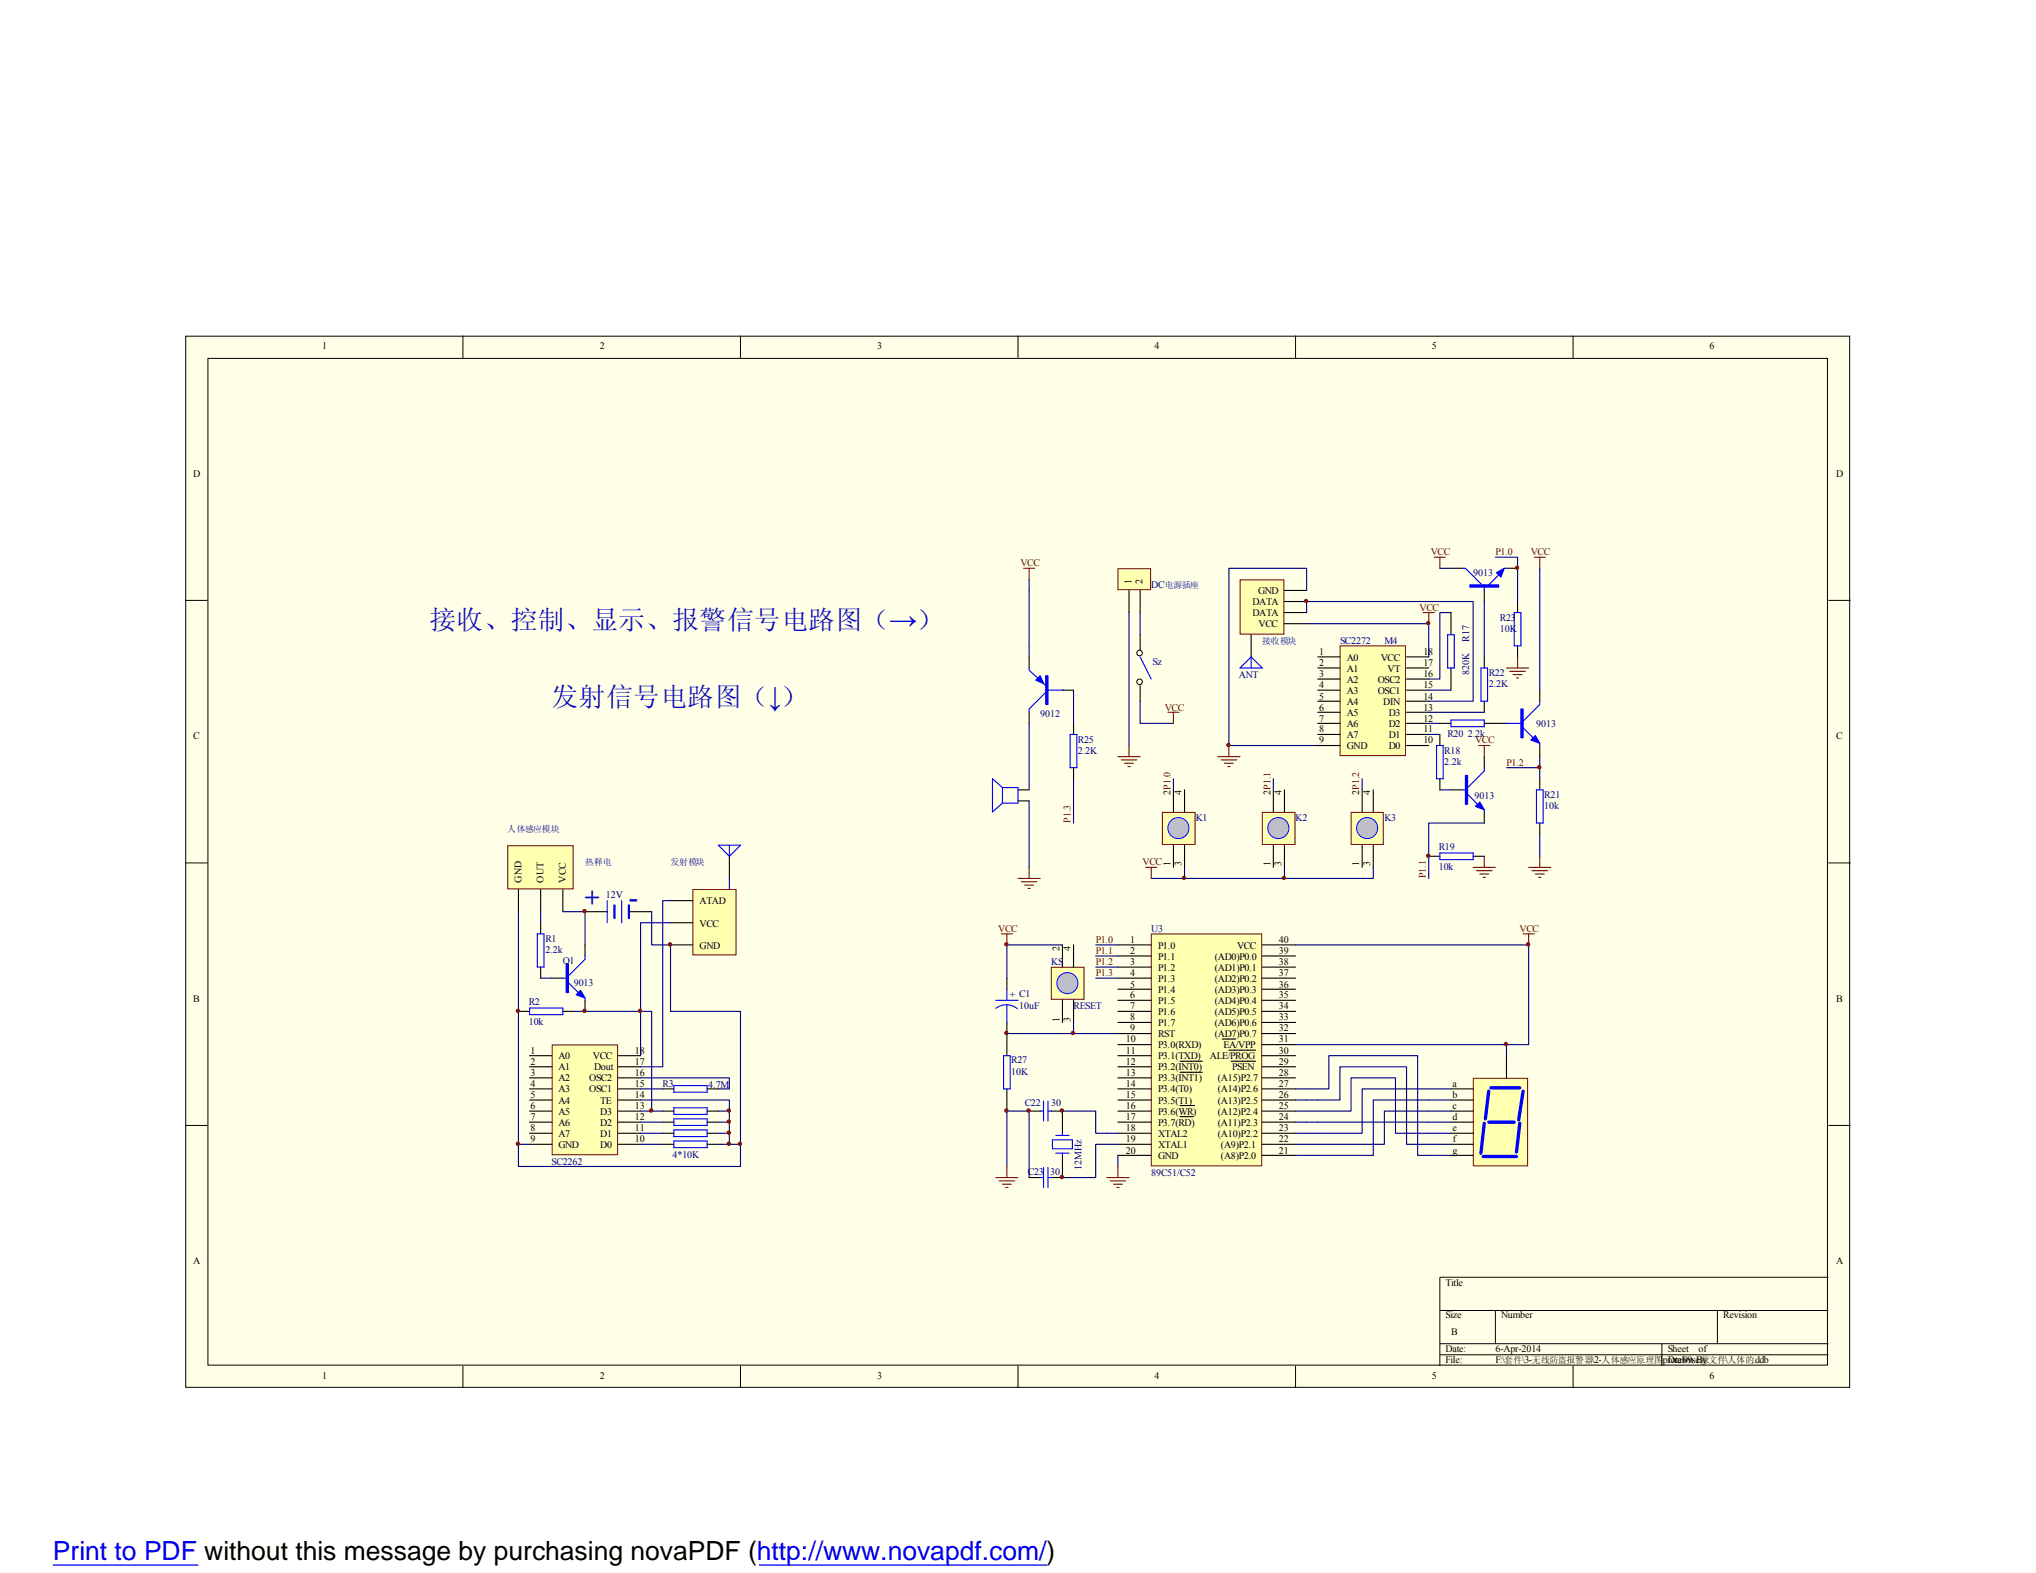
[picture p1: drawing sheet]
<svg xmlns="http://www.w3.org/2000/svg" width="279mm" height="216mm" viewBox="0 0 279 216" stroke-linecap="round" stroke-linejoin="round" font-family="sans-serif">
<path d="M25.5 46.1h228.3v144.3h-228.3z" fill="#ffffe8"/>
<g fill="none" stroke="#000" stroke-width=".14">
<path d="M25.5 46.1h228.3v144.3h-228.3zM28.5 49.2h222.3v138.2h-222.3zM63.5 46.1v3M101.6 46.1v3M139.7 46.1v3M177.8 46.1v3M215.9 46.1v3M25.4 82.4h3.1M250.9 82.4h3.1M25.4 118.4h3.1M250.9 118.4h3.1M25.4 154.5h3.1"/>
<path d="M250.9 154.5h3.1M197.6 179.9h53.3M205.2 179.9v4.5M235.7 179.9v4.5M250.9 175.3h-53.3v12.2M63.5 187.5v3M101.6 187.5v3M139.7 187.5v3M177.8 187.5v3M197.6 184.4h53.3M197.6 185.9h53.3M215.9 187.5v3"/>
<path d="M228.1 184.4v3.1"/>
</g>
<path d="M158.1 128.3h15v31.7h-15z" fill="#ffffb0"/>
<path d="M158 128.2h15.1v31.8h-15.1z" fill="none" stroke="#800000" stroke-width=".14"/>
<g fill="none" stroke="#000" stroke-width=".15">
<path d="M138.2 134.3v1.5M153.4 129.7h4.6M153.4 131.2h4.6M153.4 132.7h4.6M153.4 134.3h4.6M153.4 135.8h4.6M153.4 137.3h4.6M153.4 138.8h4.6M173.2 129.7h4.6M173.2 131.2h4.6M173.2 132.7h4.6M173.2 134.3h4.6"/>
<path d="M173.2 135.8h4.6M173.2 137.3h4.6M173.2 138.8h4.6M138.2 140.3v4.6M138.2 149.5v3M141.2 152.5h1.5M144.3 152.5h1.5v3M145.8 158.6v3h-1.5M153.4 140.3h4.6M153.4 141.9h4.6M153.4 143.4h4.6M153.4 144.9h4.6"/>
<path d="M153.4 146.4h4.6M153.4 147.9h4.6M153.4 149.5h4.6M153.4 151h4.6M153.4 152.5h4.6M153.4 154h4.6M153.4 155.5h4.6M153.4 157.1h4.6M153.4 158.6h4.6M161.9 145.7h3.1M161.9 147.2h3.1M161.9 151.7h2"/>
<path d="M161.9 153.3h1.9M167.7 142.6h1.9M168.6 144.1h3.7M169 145.7h3.3M173.2 140.3h4.6M173.2 141.9h4.6M173.2 143.4h4.6M173.2 144.9h4.6M173.2 146.4h4.6M173.2 147.9h4.6M173.2 149.5h4.6M173.2 151h4.6"/>
<path d="M173.2 152.5h4.6M173.2 154h4.6M173.2 155.5h4.6M173.2 157.1h4.6M173.2 158.6h4.6M141.2 161.6h1.5"/>
</g>
<g fill="none" stroke="#00f" stroke-width=".15">
<path d="M136.7 137.3h3M138.2 137.9a2.37 2.37 0 0 1 1.4 .6M138.2 137.9h-.1a2.36 2.36 0 0 0-1.4 .5M138.2 135.8v1.5M138.2 137.9v2.4M137.7 144.9h.9v4.6h-.9zM142.7 152.5h.5M143.2 151.1v2.8M143.8 152.5h.5M143.8 151.1v2.8M144.4 156.5h2.8v1.2h-2.8zM144.9 158.3h1.8"/>
<path d="M144.9 155.8h1.8M145.8 155.5v.3M145.8 158.3v.3M142.7 161.6h.5M143.2 160.3v2.7M143.8 160.3v2.7M143.8 161.6h.5"/>
</g>
<path d="M141.2 152.5v9.1M145.8 152.5h4.6v3h3M153.4 157.1h-3v4.5h-4.6" fill="none" stroke="#000080" stroke-width=".15"/>
<path d="M144.4 132.8h4.4v4.4h-4.4z" fill="#ffffb0"/>
<path d="M144.3 132.8h4.5v4.4h-4.5z" fill="none" stroke="#800000" stroke-width=".14"/>
<circle cx="146.5" cy="134.9" r="1.45" fill="#c0c0c0" stroke="#00f" stroke-width=".14"/>
<path d="M145.8 129.7v3M145.8 137.3v3M147.3 129.7v3M147.3 137.3v3" fill="none" stroke="#000" stroke-width=".15"/>
<path d="M202.3 148.1h7.3v11.9h-7.3z" fill="#ffffb0"/>
<path d="M202.2 148h7.4v12h-7.4z" fill="none" stroke="#800000" stroke-width=".14"/>
<path d="M203.5 158.7h4.6M203.7 154.2l-.5 4.1M204.3 149.8l-.5 3.8M204.3 154h3.5M204.6 149.3h4M208.6 154.2l-.5 3.9M209 149.8l-.6 3.9" fill="none" stroke="#00f" stroke-width=".46"/>
<path d="M147.3 99.3v1.5M147.3 105.4v1.5M199.1 149.5h3.1M199.1 151h3.1M199.1 152.5h3.1M199.1 154h3.1M199.1 155.5h3.1M199.1 157.1h3.1M199.1 158.6h3.1M206.7 144.9v3" fill="none" stroke="#000" stroke-width=".15"/>
<path d="M146.9 100.8h.9v4.6h-.9z" fill="none" stroke="#00f" stroke-width=".15"/>
<path d="M141.2 79.5v1.5M138.2 129.7v4.6M177.8 129.7h32v13.7M138.2 152.5v7.6M148.8 141.9h4.6M153.4 158.6v1.5M177.8 157.1h1.5M177.8 155.5h1.5M177.8 154h1.5M177.8 152.5h1.5M177.8 151h1.5M177.8 149.5h1.5" fill="none" stroke="#000080" stroke-width=".15"/>
<path d="M75.9 143.5h8.9v15h-8.9z" fill="#ffffb0"/>
<path d="M75.8 143.4h9v15.1h-9z" fill="none" stroke="#800000" stroke-width=".14"/>
<g fill="none" stroke="#000" stroke-width=".15">
<path d="M171.7 87.1v3.1M72.7 144.9h3M72.7 146.4h3M72.7 147.9h3M72.7 149.5h3M72.7 151h3M72.7 152.5h3M72.7 154h3M72.7 155.5h3M72.7 157.1h3M84.9 144.9h3M84.9 146.4h3"/>
<path d="M84.9 147.9h3M84.9 149.5h3M84.9 151h3M84.9 152.5h3M84.9 154h3M84.9 155.5h3M84.9 157.1h3M90.9 149.5h1.6M90.9 152.5h1.6M90.9 154h1.6M90.9 155.5h1.6M90.9 157.1h1.6"/>
<path d="M97 149.5h1.6M97 152.5h1.6M97 154h1.6M97 155.5h1.6M97 157.1h1.6"/>
</g>
<path d="M170.2 91.7l1.5-1.5 1.5 1.5zM171.7 90.2v1.5M92.5 149h4.5v.9h-4.5zM92.5 152h4.5v1h-4.5zM92.5 153.6h4.5v.9h-4.5zM92.5 155.1h4.5v.9h-4.5zM92.5 156.6h4.5v.9h-4.5z" fill="none" stroke="#00f" stroke-width=".15"/>
<path d="M98.6 157.1h1.5M98.6 155.5h1.5M98.6 154h1.5M98.6 152.5h1.5" fill="none" stroke="#000080" stroke-width=".15"/>
<path d="M184 88.7h8.9v15h-8.9z" fill="#ffffb0"/>
<path d="M183.9 88.6h9v15.1h-9z" fill="none" stroke="#800000" stroke-width=".14"/>
<g fill="none" stroke="#000" stroke-width=".15">
<path d="M141.2 90.2v1.5M141.2 97.8v1.5M145.8 94.7h1.5M180.8 90.2h3.1M180.8 91.7h3.1M180.8 93.2h3.1M180.8 94.7h3.1M180.8 96.2h3.1M180.8 97.8h3.1M180.8 99.3h3.1M193 90.2h3.1M193 91.7h3.1"/>
<path d="M193 93.2h3.1M193 94.7h3.1M193 96.2h3.1M193 97.8h3.1M193 99.3h3.1M197.6 99.3h1.5M199.1 84.1v3M199.1 91.7v3M203.7 99.3h3M203.7 90.2v1.5M203.7 96.2v1.6M208.3 82.6v1.5"/>
<path d="M208.3 88.6v1.6M211.3 94.7v1.5M139.7 109.9h1.5M139.7 108.4h1.5M180.8 100.8h3.1M180.8 102.3h3.1M193 100.8h3.1M193 102.3h3.1M196.1 117.5h1.5M197.6 100.8v1.5M197.6 106.9v1.5M202.2 117.5h1.5"/>
<path d="M211.3 102.3v1.5M211.3 106.9v1.5M211.3 113v1.5"/>
</g>
<g fill="none" stroke="#00f" stroke-width=".15">
<path d="M141.2 91.7v.3l2.3 2.1M143.5 95l-2.3 2.3v.5M143.8 94.7h2.1M198.7 87.1h.9v4.6h-.9zM199.1 98.8h4.6v.9h-4.6zM203.2 91.7h.9v4.5h-.9zM206.7 99.3h2.3M207.8 84.1h.9v4.5h-.9zM209 99.9l1.4 1.4M211.3 96.2v.5l-2.3 2.3M137.6 108.1l-1.4-1.2v4.5l1.4-1.2M137.6 108.1v2.1"/>
<path d="M137.6 108.1h2.1v2.1h-2.1M197.1 102.3h1v4.6h-1zM197.6 117.1h4.6v.9h-4.6zM210.8 108.4h1v4.6h-1zM211.3 102v.3"/>
</g>
<g fill="none" stroke="#000080" stroke-width=".15">
<path d="M197.6 78h1.5M141.2 81v7.6M179.3 82.6h22.9v13.6h-6.1M196.1 94.7h3M199.1 84.1h-1.5v9.1h-1.5M211.3 103.8v3.1M211.3 114.5v3M177.8 143.4h32M179.3 152.5h6.1v-4.6h6.1v7.6h7.6M179.3 151h4.6v-4.6h9.1v10.7h6.1M179.3 149.5h3.1v-4.6h12.1v13.7h4.6M179.3 154h19.8"/>
<path d="M199.1 151h-10.6v7.6h-10.7M199.1 149.5h-12.2v6h-7.6M199.1 152.5h-9.1v4.6h-10.7M206.7 143.4v1.5"/>
</g>
<g fill="none" stroke="#800000" stroke-width=".15">
<path d="M196.8 76.5h1.6M197.6 76.5v1.5M210.5 76.5h1.6M211.3 76.5v1.5M195.3 84.1h1.5M196.1 84.1v1.5M206.7 91.7h3.1M207.2 92.1h2.1M207.6 92.6h1.3M208.1 93.1h.3M208.3 90.2v1.5M141.2 119.1v1.5"/>
<path d="M202.2 119.1h3M202.6 119.5h2.2M202.9 102.3h1.5M203.1 120h1.2M203.7 102.3v1.5M203.7 117.5v1.6M209.8 119.1h3M210.2 119.5h2.2M210.7 120h1.2M211.3 117.5v1.6M139.7 120.6h3M140.2 121h2.1"/>
<path d="M140.6 121.5h1.2M141.1 121.9h.3M203.5 120.4h.3M211.1 120.4h.4"/>
</g>
<g fill="#00f" stroke="#00f" stroke-width=".15">
<path d="M210.7 101l.6 1-1.2-.4z"/>
<path d="M142.1 93.4l.6-.7 .5 1.1z"/>
<path d="M208.7 97.3h.3v4h-.3z" fill-rule="evenodd"/>
<path d="M143.5 92.7h.3v4h-.3z" fill-rule="evenodd"/>
</g>
<path d="M159.6 111.6h4.4v4.3h-4.4z" fill="#ffffb0"/>
<path d="M159.5 111.5h4.5v4.4h-4.5z" fill="none" stroke="#800000" stroke-width=".14"/>
<circle cx="161.7" cy="113.7" r="1.45" fill="#c0c0c0" stroke="#00f" stroke-width=".14"/>
<path d="M161 108.4v3M161 116v3.1M162.6 108.4v3M162.6 116v3.1" fill="none" stroke="#000" stroke-width=".15"/>
<path d="M173.3 111.6h4.4v4.3h-4.4z" fill="#ffffb0"/>
<path d="M173.2 111.5h4.5v4.4h-4.5z" fill="none" stroke="#800000" stroke-width=".14"/>
<circle cx="175.4" cy="113.7" r="1.45" fill="#c0c0c0" stroke="#00f" stroke-width=".14"/>
<path d="M174.7 108.4v3M174.7 116v3.1M176.3 108.4v3M176.3 116v3.1" fill="none" stroke="#000" stroke-width=".15"/>
<path d="M185.5 111.6h4.3v4.3h-4.3z" fill="#ffffb0"/>
<path d="M185.4 111.5h4.4v4.4h-4.4z" fill="none" stroke="#800000" stroke-width=".14"/>
<circle cx="187.6" cy="113.7" r="1.45" fill="#c0c0c0" stroke="#00f" stroke-width=".14"/>
<path d="M186.9 108.4v3M186.9 116v3.1M188.5 108.4v3M188.5 116v3.1" fill="none" stroke="#000" stroke-width=".15"/>
<path d="M161 106.9v1.5M162.6 119.1v1.5M174.7 106.9v1.5M176.3 119.1v1.5M186.9 106.9v1.5M188.5 119.1v1.5h-30.5" fill="none" stroke="#000080" stroke-width=".15"/>
<path d="M95.2 122.2h5.8v8.9h-5.8z" fill="#ffffb0"/>
<path d="M95.1 122.1h5.9v9h-5.9z" fill="none" stroke="#800000" stroke-width=".14"/>
<path d="M100.1 117.5v3.1M75.7 134.3h1.5M80.3 125.1h3M80.3 129.7v1.5M80.3 137.3v1.5M86.4 125.1h3M92 123.6h3.1M92 126.7h3.1M92 129.7h3.1" fill="none" stroke="#000" stroke-width=".15"/>
<path d="M98.6 116h3l-1.5 1.5zM100.1 116v1.5M77.2 134.3h.8M78 134.9l1.4 1.3M80.3 131.2v.5l-2.3 2.3M80.3 137v.3M83.3 123.6v3.1M85.3 123.6v3.1" fill="none" stroke="#00f" stroke-width=".15"/>
<path d="M87.9 147.9h12.2v1.6h-1.5M87.9 151h12.2v6.1M87.9 149.5h3M87.9 152.5h3M87.9 154h3M87.9 155.5h3M87.9 157.1h3" fill="none" stroke="#000080" stroke-width=".15"/>
<g fill="#00f" stroke="#00f" stroke-width=".15">
<path d="M79.7 135.9l.6 1.1-1.2-.5z"/>
<path d="M84.2 124.2h.2v1.8h-.2z" fill-rule="evenodd"/>
<path d="M86.2 124.2h.2v1.8h-.2z" fill-rule="evenodd"/>
<path d="M77.7 132.3h.3v3.9h-.3z" fill-rule="evenodd"/>
</g>
<path d="M69.8 116.2h8.9v5.8h-8.9z" fill="#ffffb0"/>
<path d="M69.7 116.1h9v5.9h-9z" fill="none" stroke="#800000" stroke-width=".14"/>
<path d="M71.1 122.1v3M71.1 138.8h1.6M74.2 122.1v3M74.2 126.7v1.5M74.2 132.7v1.6M77.2 122.1v3M77.2 138.8h1.6" fill="none" stroke="#000" stroke-width=".15"/>
<path d="M72.7 138.4h4.5v.9h-4.5zM73.7 128.2h.9v4.5h-.9z" fill="none" stroke="#00f" stroke-width=".15"/>
<path d="M206.7 105.4h4.6M71.1 125.1v32h1.6M74.2 125.1v1.6M74.2 134.3h1.5M77.2 125.1h3.1v4.6M78.8 138.8h9.1v6.1M89.4 125.1v4.6h2.6v9.1h9.6v18.3h-1.5M92 126.7h-4.1v12.1M92 123.6h-1.1v22.8h-3M100.1 120.6v1.5" fill="none" stroke="#000080" stroke-width=".15"/>
<path d="M170.3 79.7h5.9v7.3h-5.9z" fill="#ffffb0"/>
<path d="M170.2 79.6h6v7.4h-6z" fill="none" stroke="#800000" stroke-width=".14"/>
<path d="M199.1 78h1.5M206.7 78h1.6M176.3 81h3M176.3 82.6h3M176.3 84.1h3M176.3 85.6h3M203.7 81v1.6M199.1 108.4h1.5M203.7 103.8v1.6M203.7 111.4v1.6" fill="none" stroke="#000" stroke-width=".15"/>
<g fill="none" stroke="#000080" stroke-width=".15">
<path d="M205.2 76.5h3.1v6.1M211.3 78v16.7M147.3 94.7v4.6M179.3 85.6h16.8v4.6M179.3 81v-3h-10.7v24.3h12.2M179.3 82.6v1.5M196.1 97.8h7.6M203.7 82.6v7.6M141.2 109.9v9.2M147.3 106.9v6.1M197.6 108.4h1.5M203.7 113h-7.6v7.6"/>
<path d="M138.2 129.7h7.6M150.4 134.3h3M150.4 132.7h3M150.4 131.2h3M150.4 129.7h3M138.2 141.9h10.6M147.3 140.3v1.6"/>
</g>
<path d="M167.1 103.8h3.1M167.6 104.3h2.1M168 104.8h1.3M168.5 105.2h.3M168.6 102.3v1.5" fill="none" stroke="#800000" stroke-width=".15"/>
<path d="M200.6 78h.5l2.3 2.3M205.7 78.9l-1.4 1.4M206.4 78h.3M203.7 80.3v.7M200.6 108.4h.8M201.4 109l1.4 1.4M203.7 105.4v.4l-2.3 2.3M203.7 111.1v.3" fill="none" stroke="#00f" stroke-width=".15"/>
<g fill="#00f" stroke="#00f" stroke-width=".15">
<path d="M205.4 78.6l1-.6-.4 1.2z"/>
<path d="M202.5 110.7l.6-.6 .6 1z"/>
<path d="M201.7 80.3h4v.3h-4z" fill-rule="evenodd"/>
<path d="M201.1 106.4h.3v4h-.3z" fill-rule="evenodd"/>
</g>
<path d="M153.5 78.1h4.4v2.8h-4.4z" fill="#ffffb0"/>
<path d="M153.4 78.1h4.5v2.8h-4.5z" fill="none" stroke="#800000" stroke-width=".14"/>
<path d="M154.9 81v3.1M156.5 81v3.1M156.5 87.1v2.1M156.5 94.1v2.1" fill="none" stroke="#000" stroke-width=".15"/>
<g fill="none" stroke="#000" stroke-width=".14">
<circle cx="156.4" cy="89.6" r=".38"/>
<circle cx="156.4" cy="93.6" r=".38"/>
</g>
<path d="M156.5 90.2l1.5 3" fill="none" stroke="#00f" stroke-width=".15"/>
<path d="M141.2 88.6v1.6M141.2 99.3v9.1M154.9 84.1v18.2M156.5 96.2v3.1h4.5M156.5 84.1v3M196.1 99.3h1.5M196.1 100.8h1.5M87.9 138.8h1.5v13.7M71.1 157.1v3h30.5v-3M138.2 152.5h3" fill="none" stroke="#000080" stroke-width=".15"/>
<g fill="none" stroke="#800000" stroke-width=".15">
<path d="M140.5 78h1.5M141.2 78v1.5M160.3 97.8h1.5M161 97.8v1.5M153.4 103.8h3.1M153.9 104.3h2.1M154.3 104.8h1.2M154.8 105.2h.3M154.9 102.3v1.5M157.2 119.1h1.5M158 119.1v1.5M137.4 128.2h1.5"/>
<path d="M138.2 128.2v1.5M209 128.2h1.5M209.8 128.2v1.5M136.7 161.6h3M137.1 162.1h2.1M137.6 162.5h1.2M138 163h.3M138.2 160.1v1.5M151.9 161.6h3M152.3 162.1h2.2M152.8 162.5h1.2M153.3 163h.3"/>
<path d="M153.4 160.1v1.5"/>
</g>
<g fill="#800000" stroke="#800000" stroke-width=".14">
<circle cx="206.7" cy="143.3" r=".23"/>
<circle cx="145.7" cy="152.4" r=".23"/>
<circle cx="145.7" cy="161.5" r=".23"/>
<circle cx="138.1" cy="141.8" r=".23"/>
<circle cx="209.7" cy="129.6" r=".23"/>
<circle cx="138.1" cy="129.6" r=".23"/>
<circle cx="179.2" cy="82.5" r=".23"/>
<circle cx="196" cy="85.5" r=".23"/>
<circle cx="162.5" cy="120.5" r=".23"/>
<circle cx="176.2" cy="120.5" r=".23"/>
<circle cx="208.2" cy="77.9" r=".23"/>
<circle cx="168.6" cy="102.3" r=".23"/>
<circle cx="147.2" cy="141.8" r=".23"/>
<circle cx="100" cy="157" r=".23"/>
<circle cx="100" cy="155.5" r=".23"/>
<circle cx="100" cy="153.9" r=".23"/>
<circle cx="100" cy="152.4" r=".23"/>
<circle cx="91.9" cy="129.6" r=".23"/>
<circle cx="80.2" cy="125.1" r=".23"/>
<circle cx="80.2" cy="138.7" r=".23"/>
<circle cx="71.1" cy="138.7" r=".23"/>
<circle cx="141.1" cy="152.4" r=".23"/>
<circle cx="138.1" cy="152.4" r=".23"/>
<circle cx="71.1" cy="157" r=".23"/>
<circle cx="101.5" cy="157" r=".23"/>
<circle cx="87.8" cy="138.7" r=".23"/>
<circle cx="89.3" cy="152.4" r=".23"/>
<circle cx="211.2" cy="105.3" r=".23"/>
<circle cx="196" cy="117.5" r=".23"/>
</g>
<path d="M5.4 206.8h140.5v7.3h-140.5z" fill="#fff"/>
<path d="M7.3 214.8h19.9M104.2 214.8h39.5" fill="none" stroke="#00f" stroke-width=".18"/>
<g font-size="3.6" fill="#0000bf">
<text x="58.9" y="86.4">接收、控制、显示、报警信号电路图（→）</text>
<text x="75.7" y="96.9">发射信号电路图（↓）</text>
<text x="80.3" y="124.4">+</text>
<text x="86.4" y="124.4">-</text>
</g>
<text font-size="3.6" fill="#00f" x="7.3" y="214.1">Print to PDF without this message by purchasing novaPDF (http://www.novapdf.com/)</text>
<g font-size="1.4">
<text x="44.2" y="47.9">1</text>
<text x="82.3" y="47.9">2</text>
<text x="120.4" y="47.9">3</text>
<text x="158.4" y="47.9">4</text>
<text x="196.5" y="47.9">5</text>
<text x="234.6" y="47.9">6</text>
<text x="26.5" y="65.4">D</text>
<text x="252" y="65.4">D</text>
<text x="155.3" y="80.1" transform="rotate(-90 155.3 80.1)">1</text>
<text x="156.8" y="80.1" transform="rotate(-90 156.8 80.1)">2</text>
<text x="171.9" y="83.1">DATA</text>
<text x="172.6" y="81.5">GND</text>
<text x="171.9" y="84.6">DATA</text>
<text x="172.7" y="86.1">VCC</text>
<text x="181" y="89.9">1</text>
<text x="195.3" y="89.9">18</text>
<text x="181" y="91.4">2</text>
<text x="181" y="93">3</text>
<text x="181" y="94.5">4</text>
<text x="184.8" y="90.7">A0</text>
<text x="184.8" y="92.2">A1</text>
<text x="184.8" y="93.7">A2</text>
<text x="184.8" y="95.2">A3</text>
<text x="189.1" y="95.2">OSC1</text>
<text x="189.1" y="93.7">OSC2</text>
<text x="189.5" y="90.7">VCC</text>
<text x="190.4" y="92.2">VT</text>
<text x="195.3" y="94.5">15</text>
<text x="195.3" y="93">16</text>
<text x="195.3" y="91.4">17</text>
<text x="26.5" y="101.4">C</text>
<text x="181" y="96">5</text>
<text x="181" y="97.5">6</text>
<text x="181" y="99.1">7</text>
<text x="181" y="100.5">8</text>
<text x="184.8" y="96.8">A4</text>
<text x="184.8" y="98.3">A5</text>
<text x="184.8" y="99.8">A6</text>
<text x="184.8" y="101.3">A7</text>
<text x="189.8" y="96.8">DIN</text>
<text x="190.6" y="101.3">D1</text>
<text x="190.6" y="99.8">D2</text>
<text x="190.6" y="98.3">D3</text>
<text x="195.3" y="100.5">11</text>
<text x="195.3" y="99.1">12</text>
<text x="195.3" y="97.5">13</text>
<text x="195.3" y="96">14</text>
<text x="252" y="101.4">C</text>
<text x="181" y="102">9</text>
<text x="184.8" y="102.8">GND</text>
<text x="190.6" y="102.8">D0</text>
<text x="195.3" y="102">10</text>
<text x="160.6" y="109.1" transform="rotate(-90 160.6 109.1)">2P1.0</text>
<text x="162.1" y="109.1" transform="rotate(-90 162.1 109.1)">4</text>
<text x="174.3" y="109.1" transform="rotate(-90 174.3 109.1)">2P1.1</text>
<text x="175.9" y="109.1" transform="rotate(-90 175.9 109.1)">4</text>
<text x="186.5" y="109.1" transform="rotate(-90 186.5 109.1)">2P1.2</text>
<text x="188" y="109.1" transform="rotate(-90 188 109.1)">4</text>
<text x="160.6" y="118.9" transform="rotate(-90 160.6 118.9)">1</text>
<text x="162.1" y="118.9" transform="rotate(-90 162.1 118.9)">3</text>
<text x="174.3" y="118.9" transform="rotate(-90 174.3 118.9)">1</text>
<text x="175.9" y="118.9" transform="rotate(-90 175.9 118.9)">3</text>
<text x="186.5" y="118.9" transform="rotate(-90 186.5 118.9)">1</text>
<text x="188" y="118.9" transform="rotate(-90 188 118.9)">3</text>
<text x="71.5" y="121.2" transform="rotate(-90 71.5 121.2)">GND</text>
<text x="74.6" y="121.2" transform="rotate(-90 74.6 121.2)">OUT</text>
<text x="77.6" y="121.2" transform="rotate(-90 77.6 121.2)">VCC</text>
<text x="96" y="124.1">ATAD</text>
<text x="96" y="127.2">VCC</text>
<text x="96" y="130.2">GND</text>
<text x="145.4" y="130.5" transform="rotate(-90 145.4 130.5)">2</text>
<text x="146.9" y="130.5" transform="rotate(-90 146.9 130.5)">4</text>
<text x="155.1" y="129.5">1</text>
<text x="155.1" y="131">2</text>
<text x="158.9" y="130.2">P1.0</text>
<text x="158.9" y="131.7">P1.1</text>
<text x="166.7" y="131.7">(AD0)P0.0</text>
<text x="169.8" y="130.2">VCC</text>
<text x="175.5" y="131">39</text>
<text x="175.5" y="129.5">40</text>
<text x="26.5" y="137.5">B</text>
<text x="155.1" y="132.5">3</text>
<text x="155.1" y="134">4</text>
<text x="155.1" y="135.6">5</text>
<text x="155.1" y="137">6</text>
<text x="158.9" y="133.3">P1.2</text>
<text x="158.9" y="134.8">P1.3</text>
<text x="158.9" y="136.2">P1.4</text>
<text x="158.9" y="137.8">P1.5</text>
<text x="166.7" y="137.8">(AD4)P0.4</text>
<text x="166.7" y="136.2">(AD3)P0.3</text>
<text x="166.7" y="134.8">(AD2)P0.2</text>
<text x="166.7" y="133.3">(AD1)P0.1</text>
<text x="175.5" y="137">35</text>
<text x="175.5" y="135.6">36</text>
<text x="175.5" y="134">37</text>
<text x="175.5" y="132.5">38</text>
<text x="252" y="137.5">B</text>
<text x="145.4" y="140.2" transform="rotate(-90 145.4 140.2)">1</text>
<text x="146.9" y="140.2" transform="rotate(-90 146.9 140.2)">3</text>
<text x="154.5" y="143.1">10</text>
<text x="155.1" y="138.5">7</text>
<text x="155.1" y="140">8</text>
<text x="155.1" y="141.6">9</text>
<text x="158.9" y="139.3">P1.6</text>
<text x="158.9" y="140.8">P1.7</text>
<text x="158.9" y="142.3">RST</text>
<text x="158.9" y="143.8">P3.0(RXD)</text>
<text x="166.7" y="142.3">(AD7)P0.7</text>
<text x="166.7" y="140.8">(AD6)P0.6</text>
<text x="166.7" y="139.3">(AD5)P0.5</text>
<text x="167.9" y="143.8">EA/VPP</text>
<text x="175.5" y="143.1">31</text>
<text x="175.5" y="141.6">32</text>
<text x="175.5" y="140">33</text>
<text x="175.5" y="138.5">34</text>
<text x="72.8" y="144.6">1</text>
<text x="72.8" y="146.1">2</text>
<text x="72.8" y="147.7">3</text>
<text x="72.8" y="149.2">4</text>
<text x="76.6" y="145.4">A0</text>
<text x="76.6" y="146.9">A1</text>
<text x="76.6" y="148.4">A2</text>
<text x="76.6" y="149.9">A3</text>
<text x="80.9" y="149.9">OSC1</text>
<text x="80.9" y="148.4">OSC2</text>
<text x="81.4" y="145.4">VCC</text>
<text x="81.5" y="146.9">Dout</text>
<text x="87.1" y="149.2">15</text>
<text x="87.1" y="147.7">16</text>
<text x="87.1" y="146.1">17</text>
<text x="87.1" y="144.6">18</text>
<text x="154.5" y="144.6">11</text>
<text x="154.5" y="146.1">12</text>
<text x="154.5" y="147.7">13</text>
<text x="154.5" y="149.2">14</text>
<text x="158.9" y="145.4">P3.1(TXD)</text>
<text x="158.9" y="146.9">P3.2(INT0)</text>
<text x="158.9" y="148.4">P3.3(INT1)</text>
<text x="158.9" y="149.9">P3.4(T0)</text>
<text x="166" y="145.4">ALE/PROG</text>
<text x="167.1" y="149.9">(A14)P2.6</text>
<text x="167.1" y="148.4">(A15)P2.7</text>
<text x="169.1" y="146.9">PSEN</text>
<text x="175.5" y="149.2">27</text>
<text x="175.5" y="147.7">28</text>
<text x="175.5" y="146.1">29</text>
<text x="175.5" y="144.6">30</text>
<text x="199.3" y="149.2">a</text>
<text x="72.8" y="150.7">5</text>
<text x="72.8" y="152.2">6</text>
<text x="72.8" y="153.8">7</text>
<text x="72.8" y="155.3">8</text>
<text x="76.6" y="151.5">A4</text>
<text x="76.6" y="153">A5</text>
<text x="76.6" y="154.5">A6</text>
<text x="82.4" y="154.5">D2</text>
<text x="82.4" y="153">D3</text>
<text x="82.4" y="151.5">TE</text>
<text x="87.1" y="155.3">11</text>
<text x="87.1" y="153.8">12</text>
<text x="87.1" y="152.2">13</text>
<text x="87.1" y="150.7">14</text>
<text x="154.5" y="150.7">15</text>
<text x="154.5" y="152.2">16</text>
<text x="154.5" y="153.8">17</text>
<text x="154.5" y="155.3">18</text>
<text x="158.9" y="151.5">P3.5(T1)</text>
<text x="158.9" y="153">P3.6(WR)</text>
<text x="158.9" y="154.5">P3.7(RD)</text>
<text x="167.1" y="154.5">(A11)P2.3</text>
<text x="167.1" y="153">(A12)P2.4</text>
<text x="167.1" y="151.5">(A13)P2.5</text>
<text x="175.5" y="155.3">23</text>
<text x="175.5" y="153.8">24</text>
<text x="175.5" y="152.2">25</text>
<text x="175.5" y="150.7">26</text>
<text x="199.3" y="150.7">b</text>
<text x="199.3" y="152.2">c</text>
<text x="199.3" y="153.8">d</text>
<text x="199.3" y="155.3">e</text>
<text x="72.8" y="156.8">9</text>
<text x="76.6" y="156">A7</text>
<text x="76.6" y="157.6">GND</text>
<text x="82.4" y="157.6">D0</text>
<text x="82.4" y="156">D1</text>
<text x="87.1" y="156.8">10</text>
<text x="154.5" y="156.8">19</text>
<text x="154.5" y="158.3">20</text>
<text x="158.9" y="156">XTAL2</text>
<text x="158.9" y="157.6">XTAL1</text>
<text x="158.9" y="159.1">GND</text>
<text x="167.1" y="156">(A10)P2.2</text>
<text x="167.6" y="159.1">(A8)P2.0</text>
<text x="167.6" y="157.6">(A9)P2.1</text>
<text x="175.5" y="158.3">21</text>
<text x="175.5" y="156.8">22</text>
<text x="199.3" y="158.3">g</text>
<text x="199.4" y="156.8">f</text>
<text x="26.5" y="173.5">A</text>
<text x="252" y="173.5">A</text>
<text x="198.4" y="176.4">Title</text>
<text x="198.4" y="180.9">Size</text>
<text x="198.4" y="185.5">Date:</text>
<text x="199.1" y="183.2">B</text>
<text x="205.2" y="185.5">6-Apr-2014</text>
<text x="206" y="180.9">Number</text>
<text x="228.9" y="185.5">Sheet</text>
<text x="233.1" y="185.5">of</text>
<text x="236.5" y="180.9">Revision</text>
<text x="44.2" y="189.3">1</text>
<text x="82.3" y="189.3">2</text>
<text x="120.4" y="189.3">3</text>
<text x="158.4" y="189.3">4</text>
<text x="196.5" y="189.3">5</text>
<text x="198.4" y="187">File:</text>
<text x="205.2" y="187">F:\</text>
<text x="228.2" y="187">protel99se</text>
<text x="228.9" y="187">Drawn By:</text>
<text x="234.6" y="189.3">6</text>
</g>
<g font-size="1.4" fill="#800000">
<text x="140" y="77.7">VCC</text>
<text x="196.3" y="76.2">VCC</text>
<text x="205.2" y="76.2">P1.0</text>
<text x="210.1" y="76.2">VCC</text>
<text x="194.8" y="83.8">VCC</text>
<text x="159.9" y="97.5">VCC</text>
<text x="202.4" y="102">VCC</text>
<text x="206.8" y="105.1">P1.2</text>
<text x="146.9" y="112.9" transform="rotate(-90 146.9 112.9)">P1.3</text>
<text x="156.8" y="118.8">VCC</text>
<text x="195.7" y="120.6" transform="rotate(-90 195.7 120.6)">P1.1</text>
<text x="137" y="127.9">VCC</text>
<text x="150.4" y="129.5">P1.0</text>
<text x="150.4" y="131">P1.1</text>
<text x="208.5" y="127.9">VCC</text>
<text x="150.4" y="132.5">P1.2</text>
<text x="150.4" y="134">P1.3</text>
</g>
<g font-size="1.4" fill="#000080">
<text x="158" y="80.8">DC</text>
<text x="202.2" y="79.1">9013</text>
<text x="183.9" y="88.4">SC2272</text>
<text x="190" y="88.4">M4</text>
<text x="201.6" y="88.1" transform="rotate(-90 201.6 88.1)">R17</text>
<text x="205.8" y="85.2">R23</text>
<text x="205.8" y="86.7">10K</text>
<text x="158.2" y="91.3">Sz</text>
<text x="170" y="93">ANT</text>
<text x="201.6" y="92.6" transform="rotate(-90 201.6 92.6)">820K</text>
<text x="204.3" y="92.8">R22</text>
<text x="204.3" y="94.3">2.2K</text>
<text x="142.7" y="98.4">9012</text>
<text x="147.9" y="101.9">R25</text>
<text x="198.6" y="101.2">R20</text>
<text x="201.4" y="101.2">2.2k</text>
<text x="210.8" y="99.8">9013</text>
<text x="147.9" y="103.5">2.2K</text>
<text x="198.2" y="103.5">R18</text>
<text x="198.2" y="105">2.2k</text>
<text x="164.1" y="112.7">K1</text>
<text x="177.8" y="112.7">K2</text>
<text x="190" y="112.7">K3</text>
<text x="202.4" y="109.6">9013</text>
<text x="211.9" y="109.5">R21</text>
<text x="211.9" y="111">10k</text>
<text x="197.4" y="116.7">R19</text>
<text x="197.4" y="119.4">10k</text>
<text x="83.1" y="123.2">12V</text>
<text x="74.8" y="129.3">R1</text>
<text x="74.8" y="130.8">2.2k</text>
<text x="158" y="127.9">U3</text>
<text x="72.6" y="137.9">R2</text>
<text x="77.2" y="132.3">Q1</text>
<text x="78.7" y="135.4">9013</text>
<text x="138.6" y="137">+ C1</text>
<text x="144.3" y="132.5">KS</text>
<text x="72.6" y="140.7">10k</text>
<text x="139.9" y="138.4">10uF</text>
<text x="147.3" y="138.5">RESET</text>
<text x="90.9" y="149.2">R3</text>
<text x="97.2" y="149.4">4.7M</text>
<text x="138.8" y="146">R27</text>
<text x="138.8" y="147.5">10K</text>
<text x="140.6" y="151.8">C22</text>
<text x="144.3" y="151.8">30</text>
<text x="75.7" y="159.9">SC2262</text>
<text x="92.3" y="158.9">4*10K</text>
<text x="141.1" y="161.2">C23</text>
<text x="144.1" y="161.2">30</text>
<text x="148.4" y="160.5" transform="rotate(-90 148.4 160.5)">12MHz</text>
<text x="158" y="161.4">89C51/C52</text>
</g>
<g font-size="1.2" fill="#000080">
<text x="159.9" y="80.8">电源插座</text>
<text x="173.2" y="88.4">接收模块</text>
<text x="69.6" y="114.2">人体感应模块</text>
<text x="80.3" y="118.8">热释电</text>
<text x="92" y="118.8">发射模块</text>
</g>
<g font-size="1.2">
<text x="206.4" y="187">套件\3-无线防盗报警器\2-人体感应原理图\</text>
<text x="233.3" y="187">源文件\人体的.ddb</text>
</g>
</svg>
